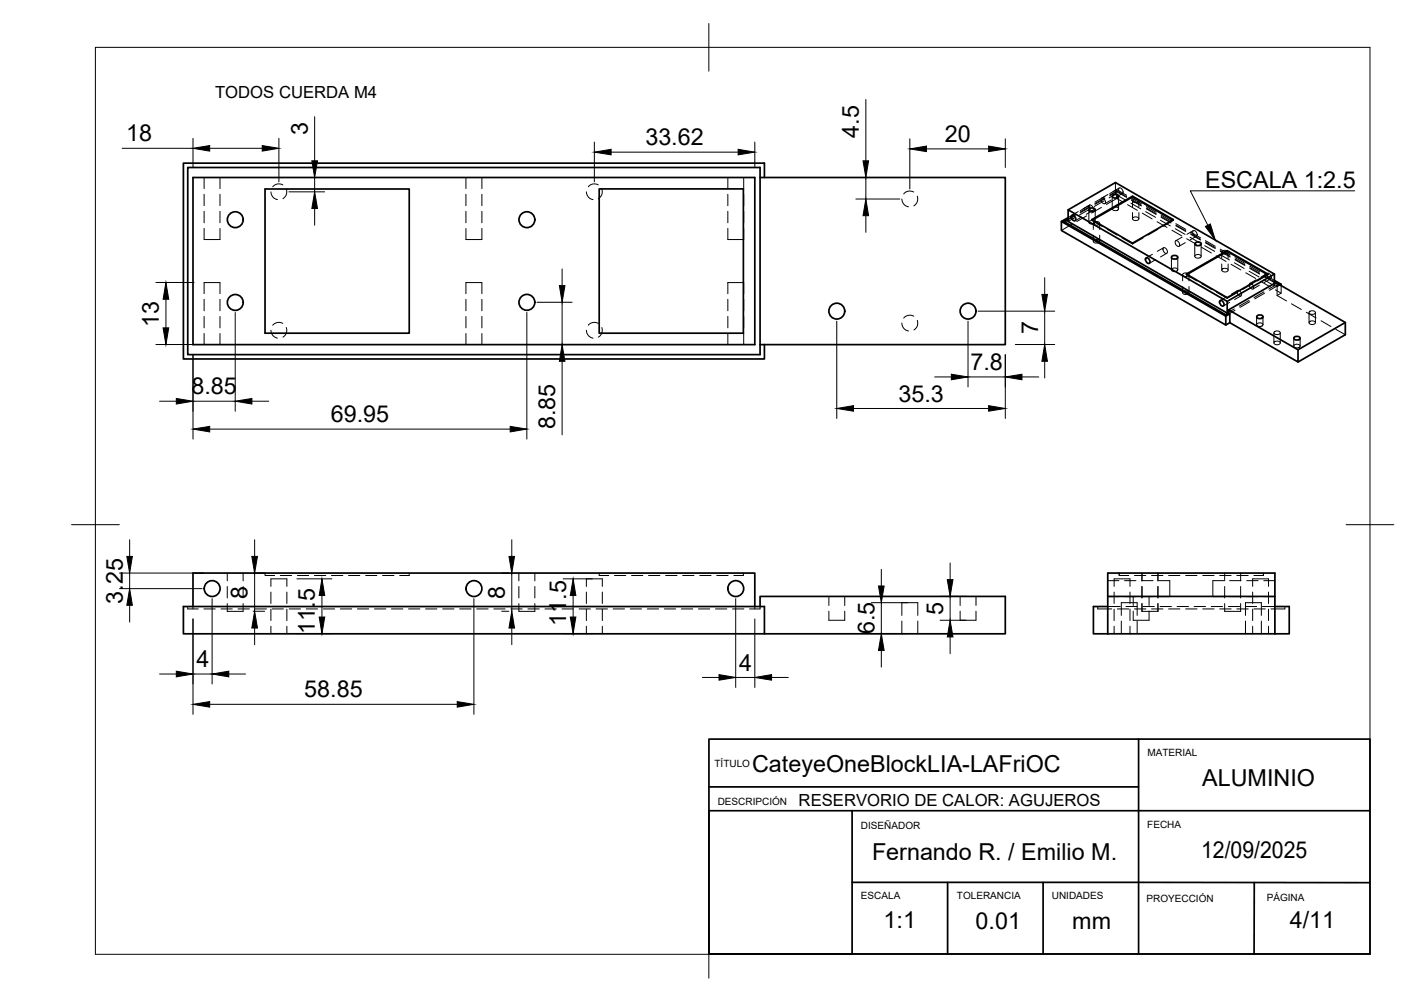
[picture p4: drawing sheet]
<svg xmlns="http://www.w3.org/2000/svg" width="297mm" height="210mm" viewBox="0 0 297 210" stroke-linecap="round" stroke-linejoin="round" font-family="sans-serif">
<!-- layer: Hidden -->
<g fill="none" stroke="#000" stroke-width=".21">
<path d="M42.8 37.2v2.3M46.1 37.2v2.3M59.2 38.7a1.66 1.66 0 0 0-2.1 .4M60 39.6a1.69 1.69 0 0 1-.7 2M97.6 37.2v2.3M100.9 37.2v2.3M125.3 38.7a1.62 1.62 0 0 0-2.1 .4M126.1 39.6a1.67 1.67 0 0 1-.8 2M152.5 37.2v2.3M155.8 37.2v2.3M233.7 38.2v2.5M234.4 39.4a.73 .73 0 0 1 .7 .4 .73 .73 0 0 1 0 .8l-.4-.1-.3-.4-.1-.4z"/>
<path d="M234.5 39.4l-2 1.2M42.8 47.9v2.3h3.3v-2.3M42.8 40.7v2.4M42.8 44.3v2.4M46.1 40.7v2.4M46.1 44.3v2.4M56.7 40.2a1.67 1.67 0 0 0 1.4 1.6M97.6 47.9v2.3h3.3v-2.3M97.6 40.7v2.4M97.6 44.3v2.4M100.9 40.7v2.4M100.9 44.3v2.4"/>
<path d="M122.8 40.2a1.66 1.66 0 0 0 1.4 1.6M152.5 47.9v2.3h3.3v-2.3M152.5 40.7v2.4M152.5 44.3v2.4M155.8 40.7v2.4M155.8 44.3v2.4M188.9 41.7a1.66 1.66 0 0 0 1.4 1.6M191.4 40.2a1.64 1.64 0 0 0-2.1 .4M192.2 41.1a1.67 1.67 0 0 1-.8 2M222.8 46.6l2.6 1.4M222.8 46.4v.2M223 46.5l-.2 .1"/>
<path d="M224.5 47l-2.2 1.3M225.1 45.6l-1.3 .8M225.2 44.7l-1.4 .9M225.2 45l-1.4 .9M225.2 45.2l-1.4 .9M225.9 44.3l-1.3 .8M226.4 48.6l2.1 1.2M226.5 45.5l-1.3 .7M227.6 45.2l-2 1.2M228.1 44v2.6M228.1 46.5a.75 .75 0 0 1 1.3 .1 .73 .73 0 0 1-.7 .4 .73 .73 0 0 1-.6-.5zM228.2 43.9l-2.1 1.1"/>
<path d="M228.2 43a.71 .71 0 0 1 .7 .4 .71 .71 0 0 1-.1 .7l-.6-.4-.1-.3zM228.2 43l-1.3 .7M228.3 42.9l-2 1.2M228.3 43.2l-2 1.2M228.3 43.4l-2 1.2M228.7 46v.2M228.7 46.2l2.2 1.2M228.8 46.1l-.1 .1M228.9 44.1l-1.3 .8M229 46.8v1.3M229 49.3v1.2M229.1 50.4a.71 .71 0 0 1 .7-.3 .71 .71 0 0 1 .5 .6 .75 .75 0 0 1-1.3-.2z"/>
<path d="M229.2 46.6l.5-.2 .3 .1a.39 .39 0 0 1 .3 .5 .39 .39 0 0 1-.5 .2l-.4-.1a.33 .33 0 0 1-.3-.2 .33 .33 0 0 1 .1-.3zM229.4 44v2.6M229.5 50.4l2.1 1.2M230.4 46.8v1.3M230.4 49.3v1.2M230.7 43.4l-2 1.2M230.7 41.5a.68 .68 0 0 1 .8 .4 .68 .68 0 0 1-.2 .8l-.6-.5-.1-.3zM231.3 42.1l-2.1 1.2M231.4 41.2l-2 1.1M231.4 41.5l-2 1.1M231.4 41.6l-2 1.2M231.9 48l2.1 1.2"/>
<path d="M232.1 40.7l-1.3 .8M232.3 41.5l1.4-.8 2.2 1.3M232.5 40.9l1.4-.9 2.1 1.2M232.5 41l1.4-.8 2.1 1.2M232.6 52.2l2.1 1.2M232.8 41.9l-1.4 .8M233 41.1v2.6M233.1 43.6a.68 .68 0 0 1 .7-.3 .68 .68 0 0 1 .5 .6 .71 .71 0 0 1-.7 .2 .71 .71 0 0 1-.6-.5zM233.9 41.6l-2.1 1.2M233.9 41.6l1.3 .7M234.3 41.1v2.6M235 49.8l2.2 1.3"/>
<path d="M235.1 40.5l-1.3 .8M235.7 53.9l2 1.3M236 40.9l-2.1-1.2v1.9M236.2 42.9l2.1 1.2M236.9 42.6l2.1 1.1M237 41.5l2.1 1.2M237 41.8l2.1 1.2M237 42l2.1 1.2M237.2 42.1v1.2M237.2 44.5v1.3M237.2 50.9v.2M237.3 41.9a.71 .71 0 0 1 .7-.3 .71 .71 0 0 1 .5 .6 .73 .73 0 0 1-1.2-.2z"/>
<path d="M237.3 45.7a.71 .71 0 0 1 .7-.3 .71 .71 0 0 1 .5 .5 .69 .69 0 0 1-.7 .3 .69 .69 0 0 1-.5-.5zM238.6 42.1v1.2M238.6 44.5v1.3M238.8 55.7l2 1.2M239.3 44.7l2 1.2M239.5 49.8l-2.3 1.3M240 44.3l2.1 1.2M240.1 43.3l2.1 1.2M240.1 43.6l2.1 1.2M240.1 43.7l2.1 1.2M241.4 53.3l-1.3 .7M241.9 57.5l2 1.2"/>
<path d="M242.1 54.4l-1.4 .8M242.4 46.5l2.1 1.1M242.5 48l-2 1.2M243.1 46.1l2.1 1.2M243.2 45.1l2.1 1.2M243.2 45.4l2.1 1.1M243.2 45.5l2.1 1.2M243.7 52a.68 .68 0 0 1 .7 .3 .68 .68 0 0 1-.1 .8l-.2-.1-.4-.3zM243.8 51.9l-1.4 .8M244.4 53.1l-1.3 .7M245 59.3l2 1.2M245.4 53.9v2.6"/>
<path d="M245.4 56.4a.75 .75 0 0 1 1.3 .2 .73 .73 0 0 1-.7 .3 .73 .73 0 0 1-.6-.5zM245.5 48.2l2 1.2M245.8 46v.2l-.1-.1M245.8 46.2l-2.2 1.2M246.2 47.9l2 1.2M246.3 50.5a.73 .73 0 0 1 .7 .3 .73 .73 0 0 1-.1 .8l-.6-.3-.1-.5zM246.3 46.9l2.1 1.1M246.3 47.2l2.1 1.1M246.3 47.3l2.1 1.2M246.7 53.9v2.6M247.6 49.7l-1.3 .7M247.7 57.5v1.3"/>
<path d="M247.8 57.4a.71 .71 0 0 1 .7-.3 .71 .71 0 0 1 .5 .6 .75 .75 0 0 1-1.3-.2zM248.3 50.8l-1.3 .8M248.5 57.6l2.2 1.3M248.5 57.4v.2M248.6 50l2 1.2M248.6 57.5l-.1 .1M249.1 57.5v1.3M249.3 49.7l2 1.2M249.4 48.6l2.1 1.2M249.4 48.9l2.1 1.2M249.4 49.1l2.1 1.2M249.9 48.3a.73 .73 0 0 1 .7 .4 .73 .73 0 0 1 0 .8l-.5-.2-.2-.3z"/>
<path d="M250 48.3l-1.4 .8M250.3 51.1v2.6M250.4 53.5a.68 .68 0 0 1 .7-.2 .68 .68 0 0 1 .5 .6 .73 .73 0 0 1-1.3-.3zM250.6 49.5l-1.3 .7M251.6 51.1v2.6M251.7 51.8l2 1.2M251.8 59.5l2 1.1M252.4 51.5l2 1.2M252.5 50.4l2.1 1.2M252.5 50.7l2.1 1.2M252.5 50.9l2.1 1.2M254.8 53.6l2 1.2"/>
<path d="M255.5 53.3l2 1.2M255.6 52.2l2.1 1.2M255.6 52.5l2.1 1.2M255.6 52.7l2.1 1.1M255.9 52.8v1.3M255.9 55.3v1.3M256 52.7a.71 .71 0 0 1 .7-.3 .71 .71 0 0 1 .5 .6 .75 .75 0 0 1-1.3-.3zM256 56.4a.71 .71 0 0 1 .7-.2 .71 .71 0 0 1 .5 .5 .75 .75 0 0 1-1.3-.2zM257.3 52.8v1.3M257.3 55.3v1.3M257.9 55.4l2 1.2M258.6 55l2 1.2"/>
<path d="M258.7 54l2.1 1.2M258.7 54.3l2.1 1.2M258.7 54.4l2.1 1.2M261 57.1l2 1.2M261.7 56.8l2 1.2M261.8 59.4a.71 .71 0 0 1 .7 .4 .71 .71 0 0 1-.1 .8l-.2-.1-.4-.4-.1-.4zM261.8 55.8l2.1 1.2M261.8 56.1l2.1 1.1M261.8 56.2l2.1 1.2M262.4 59.5l-2.1 1.1M263.1 58.6l-1.3 .8M263.8 59.8l-1.3 .7"/>
<path d="M264.1 58.9l2 1.2M264.8 58.6l2.2 1.3M264.9 57.5l2.1 1.2M264.9 57.8l2.1 1.2M264.9 58l2.1 1.2M265.4 57.3a.68 .68 0 0 1 .8 .3 .68 .68 0 0 1-.1 .8l-.6-.3zM265.5 57.5l.1 .1M265.5 57.2l-1.3 .8M265.6 57.6l-2.2 1.3M265.6 57.4v.2M266.2 58.4l-1.4 .8M267 59.4v.5"/>
<path d="M267 59.9l-1.2 .7M267.1 59.3l.8 .4M267.9 59.6l-.6 .3 .2 .1M267.9 59.6l-.6-.4v.7M267.9 59.7l-2 1.1M267.9 59.6v.1M268.1 59.7l-.6 .3M268.4 59.8v1.6l-.9 .5M42.8 61.5v-2.3h3.3v2.3M42.8 62.7v2.4M42.8 66.3v2.4M42.8 69.9v2.3"/>
<path d="M46.1 62.7v2.4M46.1 66.3v2.4M46.1 69.9v2.3M56.7 69.2a1.67 1.67 0 0 0 1.4 1.6M59.2 67.7a1.69 1.69 0 0 0-2.1 .4M60 68.6a1.67 1.67 0 0 1-.7 2M97.6 61.5v-2.3h3.3v2.3M97.6 62.7v2.4M97.6 66.3v2.4M97.6 69.9v2.3M100.9 62.7v2.4M100.9 66.3v2.4"/>
<path d="M100.9 69.9v2.3M122.8 69.2a1.66 1.66 0 0 0 1.4 1.6M125.3 67.7a1.65 1.65 0 0 0-2.1 .4M126.1 68.6a1.65 1.65 0 0 1-.8 2M152.5 61.5v-2.3h3.3v2.3M152.5 62.7v2.4M152.5 66.3v2.4M152.5 69.9v2.3M155.8 62.7v2.4M155.8 66.3v2.4M155.8 69.9v2.3M188.9 67.7a1.66 1.66 0 0 0 1.4 1.6"/>
<path d="M191.4 66.2a1.64 1.64 0 0 0-2.1 .4M192.2 67.1a1.63 1.63 0 0 1-.8 2M247.7 60v1.3M247.8 61.2a.71 .71 0 0 1 .7-.3 .71 .71 0 0 1 .5 .5 .75 .75 0 0 1-1.3-.2zM248.1 61.1l2 1.2M249.1 60v1.3M251.2 62.9l2 1.2M254.3 64.7l2.5 1.4M254.8 61.2l2.3 1.3M256.8 65.9v.2M256.9 62.2l-1.3 .8M257.1 62.3v.2"/>
<path d="M257.6 63.3l-1.3 .8M258.6 64.7l-1.2 .7M258.7 65l-1.9 1.1M259.2 60.9a.69 .69 0 0 1 .7 .3 .69 .69 0 0 1-.1 .8l-.5-.4zM259.3 60.8l-1.3 .8M259.3 61.2l-2.2 1.3M259.9 62l-1.3 .8M261.6 62.9l-2 1.2M261.8 63.2l-2.1 1.2M263.2 66.4v1.6M263.3 67.8a.68 .68 0 0 1 .7-.2 .68 .68 0 0 1 .5 .6 .71 .71 0 0 1-.7 .2 .71 .71 0 0 1-.5-.5zM264.6 66.4v1.6"/>
<path d="M264.8 61.1l-2.1 1.2M264.9 61.4l-2.1 1.2M266.8 69.7v2.1M266.9 69.6a.71 .71 0 0 1 .7-.3 .71 .71 0 0 1 .6 .5 .75 .75 0 0 1-1.3-.2zM266.9 71.7a.71 .71 0 0 1 .7-.3 .71 .71 0 0 1 .6 .6 .75 .75 0 0 1-1.3-.3zM267.2 60.7l1.2 .7M267.5 60v1.9M267.5 61.9l2 1.1M268.2 69.7v2.1M270.5 63.6l2.1 1.2M271 70.9v1.6M271 72.4a.75 .75 0 0 1 1.3 .2 .73 .73 0 0 1-.7 .3 .73 .73 0 0 1-.6-.5z"/>
<path d="M272.4 70.9v1.6M273.6 65.4l2.1 1.2M274.2 65.5v2.1M274.3 65.2l.6-.1a.43 .43 0 0 1 .6 .3 .43 .43 0 0 1-.5 .5l-.3-.1a.37 .37 0 0 1-.4-.1 .37 .37 0 0 1 0-.5zM274.3 67.4l.8-.2a.4 .4 0 0 1 .4 .5 .4 .4 0 0 1-.5 .3h-.3a.37 .37 0 0 1-.4-.2 .37 .37 0 0 1 0-.4zM275.5 65.5v2.1M276.7 67.2l2.1 1.2M279.8 69l2 1.1M39.3 127.1v.5h2.2M40.4 127.1v.5M42.7 127.6h2.4M46.3 127.6h2.4"/>
<path d="M47.6 126.4v1.7h3.3v-1.7M47.6 120.1v1.6M47.6 122.9v2.4M49.8 127.6h2.4M50.9 120.1v1.6M50.9 122.9v2.4M53.4 127.6h2.4M55.5 120.1v.5h2M56.7 122.8v-1.5h3.4v1.5M56.7 124v2.4M56.7 127.6v2.4M56.7 131.2v1.6"/>
<path d="M57 127.6h2.4M58.7 120.6h2.4M60.1 124v2.4M60.1 127.6v2.4M60.1 131.2v1.6M60.6 127.6h2.3M62.3 120.6h2.4M64.1 127.6h2.4M65.8 120.6h2.4M67.7 127.6h2.4M69.4 120.6h2.4M71.3 127.6h2.4"/>
<path d="M73 120.6h2.4M74.9 127.6h2.3M76.6 120.6h2.4M78.4 127.6h2.4M80.1 120.6h2.4M82 127.6h2.4M85.6 127.6h2.4M85.7 120.1v.5h-2M89.2 127.6h2.3M92.7 127.6h2.4M96.3 127.6h2.4M99.9 127.6h2.4"/>
<path d="M103.4 127.6h2.4M107 127.6h2.4M108.7 126.4v1.7h3.3v-1.7M108.7 120.1v1.6M108.7 122.9v2.4M110.6 127.6h2.4M112 120.1v1.6M112 122.9v2.4M114.2 127.6h2.3M117.7 127.6h2.4M121.3 127.6h2.4M122.8 122.8v-1.5h3.4v1.5"/>
<path d="M122.8 124v2.4M122.8 127.6v2.4M122.8 131.2v1.6M124.9 127.6h2.4M125.5 120.1v.5h2M126.2 124v2.4M126.2 127.6v2.4M126.2 131.2v1.6M128.4 127.6h2.4M128.7 120.6h2.4M132 127.6h2.4M132.3 120.6h2.4"/>
<path d="M135.6 127.6h2.4M135.8 120.6h2.4M139.1 127.6h2.4M139.4 120.6h2.4M142.7 127.6h2.4M143 120.6h2.4M146.3 127.6h2.4M146.6 120.6h2.3M149.9 127.6h2.4M150.1 120.6h2.4M153.4 127.6h2.4M155.7 120.1v.5h-2"/>
<path d="M158.1 127.1v.5M159.2 127.1v.5h-2.2M173.6 128v1.9h3.4v-1.9M173.6 124.9v1.9M177 124.9v1.9M188.9 128.9v-2.6h3.4v2.6M188.9 130.1v2.7M192.3 130.1v2.7M201.1 128v1.9h3.3v-1.9M201.1 124.9v1.9M204.4 124.9v1.9M230 127.1v.5h2.9"/>
<path d="M232.1 125h2.3M232.1 121.6h2.3M232.1 127.1h2.6M233.4 122.8v-1.5h3.3v1.5M233.4 124v2.4M233.4 127.6v2.4M233.4 131.2v1.6M234.1 127.6h2.4M234.4 120.6v-.5v.5h2.1M234.9 128.9v-2.6h3.3v2.6M234.9 130.1v2.7M235.6 125h2.4"/>
<path d="M235.6 121.6h2.4M235.9 127.1h2.3M236.7 124v2.4M236.7 127.6v2.4M236.7 131.2v1.6M237.4 128v1.9h3.3v-1.9M237.4 124.9v1.9M237.6 120.6h2.4M237.6 127.6h2.4M238.2 130.1v2.7M239.1 125h2.4M239.1 121.6h2.4"/>
<path d="M239.2 126.4v1.7h3.4l-.1-1.7M239.2 120.1v1.6M239.2 122.9v2.4M239.4 127.1h2.4M240.7 124.9v1.9M241.2 120.6h2.4M241.2 127.6h2.4M242.5 120.1v1.6M242.5 122.9v2.4M242.7 121.6h2.3v3.4h-2.3M243 127.1h2.4M244.8 120.6h2.4"/>
<path d="M244.8 127.6h2.4M246.6 127.1h2.4M248.4 120.6h2.3M248.4 127.6h2.3M250.1 127.1h2.4M251.9 120.6h2.4M251.9 127.6h2.4M253.7 127.1h2.4M255.5 120.6h2.4M255.5 127.6h2.4M256.4 121.6h-2.3v3.4h2.3M256.5 126.4v1.7h3.4v-1.7"/>
<path d="M256.5 120.1v1.6M256.5 122.9v2.4M257.3 127.1h2.4M257.6 125h2.4M257.6 121.6h2.4M259.1 120.6h2.4M259.1 127.6h2.4M259.9 120.1v1.6M259.9 122.9v2.4M260.9 127.1h2.3M260.9 128.9v-2.6h3.3v2.6M260.9 130.1v2.7"/>
<path d="M261.2 125h2.3M261.2 121.6h2.3M262.4 122.8v-1.5h3.3v1.5M262.4 124v2.4M262.4 127.6v2.4M262.4 131.2v1.6M262.7 127.6h2.3M264.2 130.1v2.7M264.4 127.1h2.7M264.6 120.1v.5M264.7 120.1v.5h-2M264.7 125h2.4"/>
<path d="M264.7 121.6h2.4M265.7 124v2.4M265.7 127.6v2.4M265.7 131.2v1.6M269.2 127.1v.5h-3"/>
</g>
<!-- layer: Visible -->
<g fill="none" stroke="#000" stroke-width=".36">
<path d="M39.3 35.1h119.9v39.2h-119.9zM40.4 37.2h117.7v35h-117.7zM55.5 39.6h30.2v30.2h-30.2zM125.5 39.6h30.2v30.2h-30.2zM159.2 37.2h51.4v35h-51.4M160.1 37.2v-3h-121.7v41h121.7v-3M222.3 46.4v1.9l34.5 19.8 .8-.5M223.8 44l33.3 19.1v2.5l-33.3-19.2zM223.8 45.9l-1 .5 34 19.5 .6-.3 .2 .1-.8 .5M223.8 45.6l-1.5 .8 34.5 19.8M223.8 44l9.9-5.8 33.3 19.2M223.8 46.1l-.8 .4"/>
<path d="M224.5 45.2a.67 .67 0 0 1 .7 .3 .67 .67 0 0 1-.1 .8l-.6-.4zM228.3 43.7l.5-.1a.52 .52 0 0 1 .6 .4l-.6 .3a.52 .52 0 0 1-.7-.5zM233.2 40.8l.5-.1a.52 .52 0 0 1 .6 .5l-.6 .3a.52 .52 0 0 1-.7-.5zM237.2 41.1l-8.5 4.9 8.5 4.9 8.6-4.9-8.6-4.9v.2l-8.4 4.8M237.2 41.3l8.5 4.8M240 54.1a.67 .67 0 0 1 .8 .3 .67 .67 0 0 1-.1 .8l-.6-.4zM245.6 53.6l.5-.1a.52 .52 0 0 1 .6 .5l-.6 .3a.52 .52 0 0 1-.7-.5zM250.5 50.8l.5-.1a.52 .52 0 0 1 .6 .5l-.6 .3a.52 .52 0 0 1-.7-.5zM257.1 52.5l-8.6 4.9 8.6 4.9 8.5-4.9-8.5-4.9v.2l-8.5 4.8M257.1 52.7l8.4 4.8M267 58.7l1.4 .9-.3 .1M267 57.4l-9.9 5.7"/>
<path d="M267 57.4v2M267 59l.3 .2M267 59.2l.1 .1M267.3 59.2l14.5 8.4v2.5l-9.9 5.7M267.3 59.2l-9.9 5.7M268.4 59.6v.2M255.5 63a.67 .67 0 0 1 .8 .3 .67 .67 0 0 1-.1 .8l-.6-.4zM256.8 66.2v1.9M257.4 64.9l14.5 8.4 9.9-5.7M257.4 64.9v.7M257.4 65.4l-.3 .2M257.6 65.7v1.9l14.3 8.2v-2.5"/>
<path d="M263.4 66.1l.5-.1a.52 .52 0 0 1 .7 .5l-.7 .3a.52 .52 0 0 1-.6-.5zM271.2 70.6l.5-.1a.52 .52 0 0 1 .6 .4l-.6 .3a.52 .52 0 0 1-.7-.5zM38.4 127.1h121.7v5.7h-121.7zM40.4 127.1v-7h117.7v7M159.2 127.1v-2.2h51.4v7.9h-50.5M232.1 127.1h-3.1v5.7h3.1M232.1 132.8v-12.7h35v12.7M232.1 132.8h35M232.1 124.9h35M267.1 127.1h3v5.7h-3"/>
<circle cx="49.3" cy="46" r="1.66"/>
<circle cx="110.4" cy="46" r="1.66"/>
<circle cx="49.3" cy="63.4" r="1.66"/>
<circle cx="110.4" cy="63.3" r="1.66"/>
<circle cx="175.3" cy="65.2" r="1.66"/>
<circle cx="202.8" cy="65.2" r="1.66"/>
<circle cx="44.4" cy="123.3" r="1.66"/>
<circle cx="99.3" cy="123.3" r="1.66"/>
<circle cx="154.1" cy="123.3" r="1.66"/>
</g>
<!-- layer: BORDER -->
<path d="M20 9.9h267v190h-267zM148.5 4.9v10M15 109.9h10M282 109.9h10M148.5 194.9v10" fill="none" stroke="#000" stroke-width=".21"/>
<!-- layer: TITLEBLOCK -->
<path d="M148.5 154.8h138.5v45h-138.5zM238.5 154.8v45M148.5 169.8h30v30h-30zM148.5 164.8h90M178.5 169.8h108.5M178.5 184.8l108.5 .1M198.5 184.8v15M218.5 184.8v15M262.7 184.9v15" fill="none" stroke="#000" stroke-width=".36"/>
<!-- layer: FD_Dimensions -->
<g fill="none" stroke="#000" stroke-width=".21">
<path d="M25.6 31.1h14.8M40.4 29v6.1M42.5 37.2h25.5M43.9 31.1h11M58.4 29v9.1M65.9 24.4v9.3M65.9 37.2v3M124.5 29.8v8.3M128 31.9h26.6M158.1 29.8v5.3M181.4 20.8v12.9M181.4 37.2v4.5"/>
<path d="M190.6 29.1v10.5M194.1 31.2h13M210.6 29.1v6M32.7 59.2h8M60.5 40.2h7.5M65.9 43.7v3.5M117.8 56.3v3.5M179.3 41.7h9.2M181.4 45.2v3.5M218.8 58.2v3.5M32.7 72.2h8M34.8 62.7v6"/>
<path d="M40.4 74.3v17.7M49.3 65.5v20.7M110.4 65.4v26.6M112.5 63.3h7.3M117.8 63.3v8.9M117.8 75.7v15.4M175.3 67.3v20.4M195.8 79h3.5M202.8 67.3v13.8M202.8 79h7.8M204.9 65.2h16M210.6 74.3v13.4"/>
<path d="M212.7 72.2h8.2M214.1 79h3.5M218.8 65.2v7M218.8 75.7v3.5M33.4 84h3.5M40.4 84h8.9M43.9 89.9h63M52.8 84h3.5M178.8 85.6h28.3M27.2 113.1v3.5M53.3 113.1v3.5M107.2 113.1v3.5"/>
<path d="M184.6 119.3v3.5M199 117.9v3.5M25 120.1h17.6M25 123.3h17.3M27.2 120.1v3.2M27.2 126.8v3.5M40.4 129.7v19.9M44.4 125.4v17.9M53 128.1h2.4M53 120.1h2.4M53.3 120.1v8M53.3 131.6v3.5"/>
<path d="M62.2 132.8h7.3M62.2 121.3h7.3M67.4 124.7v4.6M99.3 125.4v24.2M105.1 128.1h1.5M105.1 120.1h1.5M107.2 120.1v8M107.2 131.6v3.5M118 132.8h6.1M118 121.3h6.1M120.1 124.7v4.6M154.1 125.4v18.6"/>
<path d="M158.1 129.7v14.3M182.5 132.8h7.7M182.5 126.3h7.7M184.6 126.3v6.5M184.6 136.3v3.5M196.9 124.9h5.5M196.9 129.9h5.5M199 124.9v5M199 133.4v3.5M33.4 141.2h3.5M40.4 141.2h4M43.9 147.5h51.9"/>
<path d="M47.9 141.2h3.5M147.1 141.9h3.5M154.1 141.9h4M161.6 141.9h3.5"/>
</g>
<g fill="#000" stroke="#000" stroke-width=".21">
<path d="M40.4 31.1l3.5-.6v1.2zM54.9 30.5l3.5 .6-3.5 .6zM65.3 33.7h1.2l-.6 3.5zM124.5 31.9l3.5-.6v1.1zM154.6 31.3l3.5 .6-3.5 .5zM180.8 33.7h1.1l-.5 3.5zM190.6 31.2l3.5-.6v1.2zM207.1 30.6l3.5 .6-3.5 .6zM65.9 40.2l.6 3.5h-1.2zM117.2 59.8h1.1l-.5 3.5zM181.4 41.7l.5 3.5h-1.1zM34.8 59.2l.5 3.5h-1.1z"/>
<path d="M34.2 68.7h1.1l-.5 3.5zM117.8 72.2l.5 3.5h-1.1zM199.3 78.4l3.5 .6-3.5 .6zM210.6 79l3.5-.6v1.2zM218.2 61.7h1.2l-.6 3.5zM218.8 72.2l.6 3.5h-1.2zM36.9 83.5l3.5 .5-3.5 .6zM40.4 89.9l3.5-.6v1.2zM49.3 84l3.5-.5v1.1zM106.9 89.3l3.5 .6-3.5 .6zM175.3 85.6l3.5-.6v1.1zM207.1 85l3.5 .6-3.5 .5z"/>
<path d="M26.6 116.6h1.1l-.5 3.5zM52.7 116.6h1.2l-.6 3.5zM106.6 116.6h1.2l-.6 3.5zM27.2 123.3l.5 3.5h-1.1zM53.3 128.1l.6 3.5h-1.2zM66.9 129.3h1.1l-.6 3.5zM67.4 121.3l.6 3.4h-1.1zM107.2 128.1l.6 3.5h-1.2zM119.5 129.3h1.1l-.5 3.5zM120.1 121.3l.5 3.4h-1.1zM184.6 132.8l.6 3.5h-1.2zM184 122.8h1.2l-.6 3.5z"/>
<path d="M198.4 121.4h1.2l-.6 3.5zM199 129.9l.6 3.5h-1.2zM36.9 140.6l3.5 .6-3.5 .6zM40.4 147.5l3.5-.5v1.1zM44.4 141.2l3.5-.6v1.2zM95.8 147l3.5 .5-3.5 .6zM150.6 141.3l3.5 .6-3.5 .6zM158.1 141.9l3.5-.6v1.2z"/>
</g>
<!-- layer: Hole Notes -->
<path d="M252.5 47.4l1-.5 1.1 3.4z" fill="#000" stroke="#000" stroke-width=".21"/>
<path d="M283.8 40h-34.5l3.7 7.2" fill="none" stroke="#000" stroke-width=".21"/>
<g font-size="4.9">
<text x="26.5" y="29.6">18</text>
<text x="64.5" y="28.3" transform="rotate(-90 64.5 28.3)">3</text>
<text x="179.9" y="28.8" transform="rotate(-90 179.9 28.8)">4.5</text>
<text x="197.9" y="29.7">20</text>
<text x="135.2" y="30.4">33.62</text>
<text x="252.5" y="39.3">ESCALA 1:2.5</text>
<text x="33.3" y="68.6" transform="rotate(-90 33.3 68.6)">13</text>
<text x="217.4" y="70.1" transform="rotate(-90 217.4 70.1)">7</text>
<text x="203.3" y="77.5">7.8</text>
<text x="40.1" y="82.6">8.85</text>
<text x="69.3" y="88.4">69.95</text>
<text x="116.3" y="89.9" transform="rotate(-90 116.3 89.9)">8.85</text>
<text x="188.2" y="84.1">35.3</text>
<text x="51.9" y="125.4" transform="rotate(-90 51.9 125.4)">8</text>
<text x="105.7" y="125.4" transform="rotate(-90 105.7 125.4)">8</text>
<text x="25.7" y="126.4" transform="rotate(-90 25.7 126.4)">3.25</text>
<text x="118.6" y="131.1" transform="rotate(-90 118.6 131.1)">11.5</text>
<text x="197.6" y="128.8" transform="rotate(-90 197.6 128.8)">5</text>
<text x="66" y="132.7" transform="rotate(-90 66 132.7)">11.5</text>
<text x="183.2" y="132.9" transform="rotate(-90 183.2 132.9)">6.5</text>
<text x="41.1" y="139.8">4</text>
<text x="154.9" y="140.5">4</text>
<text x="63.7" y="146.1">58.85</text>
<text x="157.5" y="161.7">CateyeOneBlockLIA-LAFriOC</text>
<text x="251.8" y="164.8">ALUMINIO</text>
<text x="251.6" y="179.7">12/09/2025</text>
<text x="182.7" y="180.1">Fernando R. / Emilio M.</text>
<text x="185.1" y="194.4">1:1</text>
<text x="204.4" y="194.5">0.01</text>
<text x="224.6" y="194.6">mm</text>
<text x="270.2" y="194.5">4/11</text>
</g>
<g font-size="3.5">
<text x="45.1" y="20.5">TODOS CUERDA M4</text>
<text x="167.3" y="168.8">RESERVORIO DE CALOR: AGUJEROS</text>
</g>
<g font-size="2.1">
<text x="149.7" y="160.6">TÍTULO</text>
<text x="240.3" y="158.3">MATERIAL</text>
<text x="150.3" y="168.7">DESCRIPCIÓN</text>
<text x="180.3" y="173.7">DISEÑADOR</text>
<text x="240.3" y="173.4">FECHA</text>
<text x="180.3" y="188.4">ESCALA</text>
<text x="200.4" y="188.4">TOLERANCIA</text>
<text x="220.3" y="188.4">UNIDADES</text>
<text x="240.2" y="188.9">PROYECCIÓN</text>
<text x="265.3" y="188.7">PÁGINA</text>
</g>
</svg>
